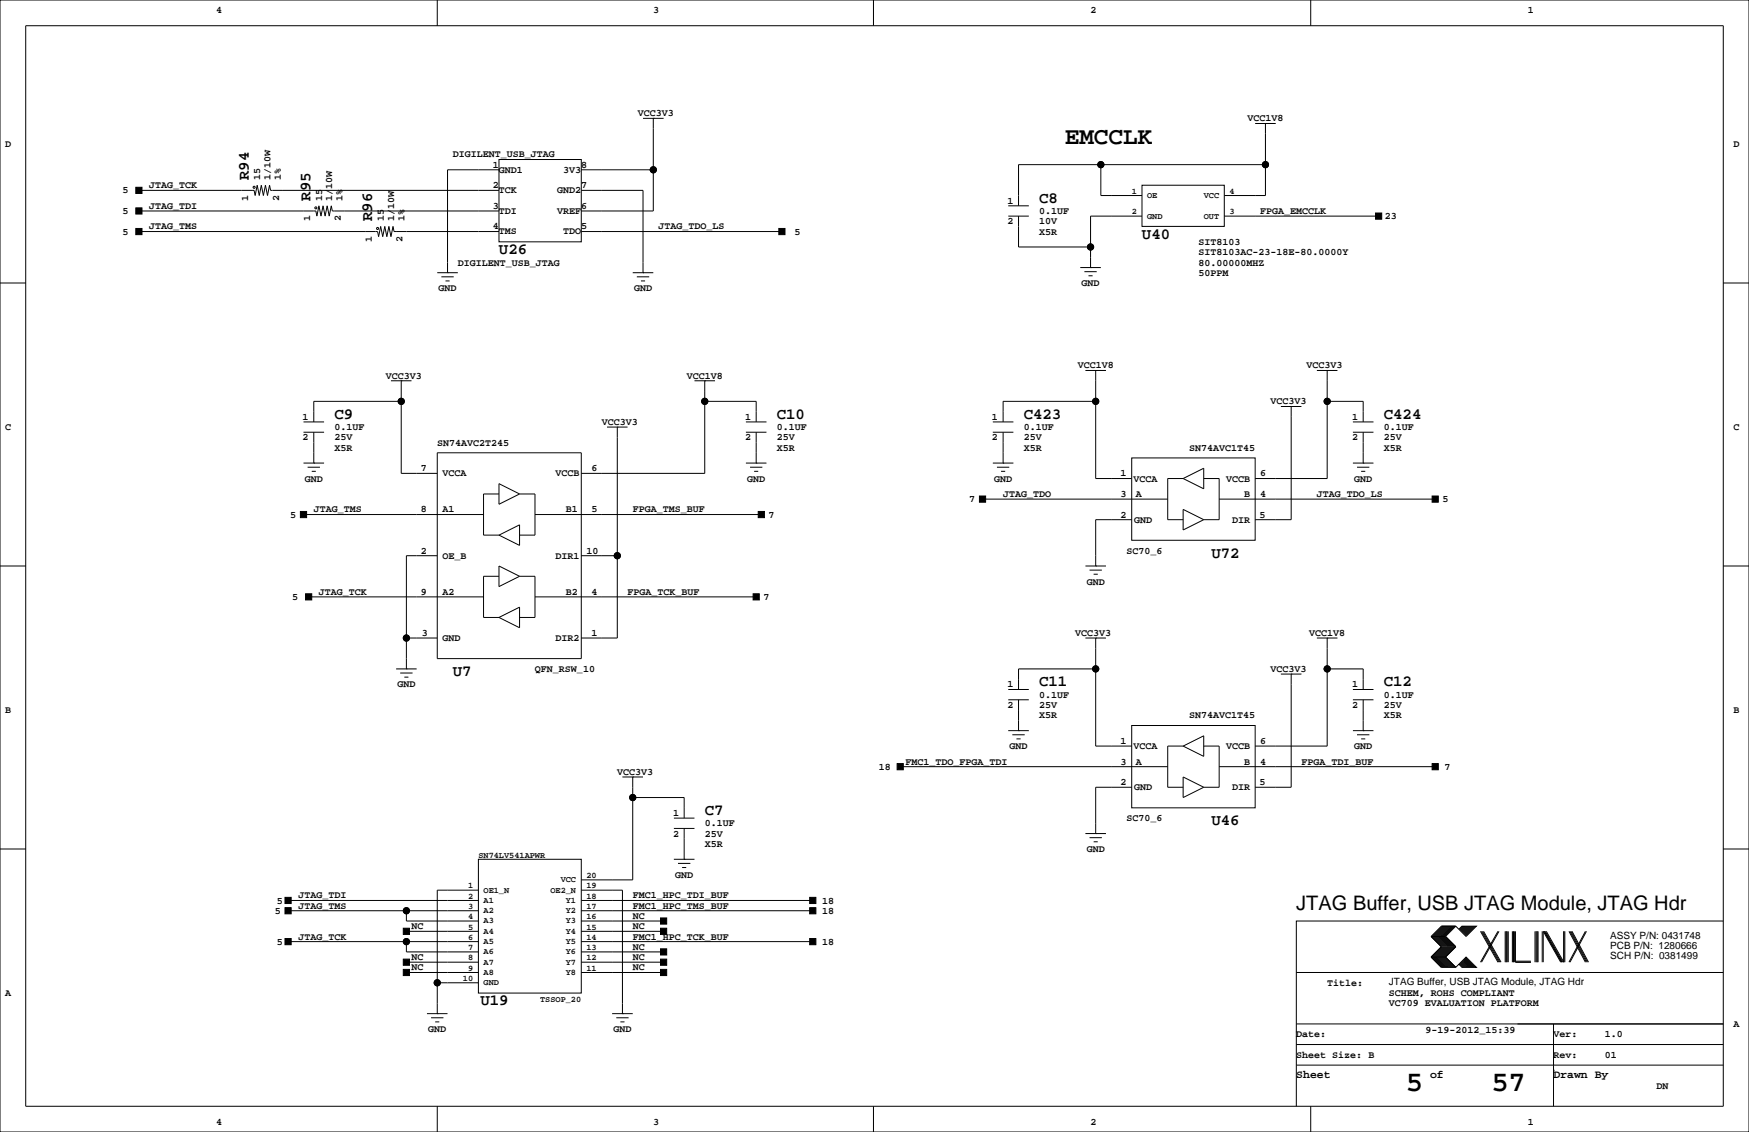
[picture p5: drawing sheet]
<svg xmlns="http://www.w3.org/2000/svg" width="432mm" height="279mm" viewBox="0 0 432 279" stroke-linecap="round" stroke-linejoin="round" font-family="sans-serif">
<g fill="none" stroke="#000" stroke-width=".25">
<path d="M0 0h431.8v279.4h-431.8zM6.3 6.4h419.1v266.6h-419.1zM107.9 0v6.4M215.6 0v6.4M323.6 0v6.4M123.2 39.4h20.3v20.3h-20.3zM158.7 29.2h5.1M161.3 29.2h.1M161.3 29.2v22.9h-17.8M309.9 30.5h5.1M312.4 30.5h.1M312.4 30.5v17.8h-10.1"/>
<path d="M34.3 57.2h58.9l.3 1.2 .5-2.5 .5 2.5 .5-2.5 .5 2.5 .5-2.5 .5 2.5 .5-2.5 .3 1.3h25.9M34.3 52.1h43.7l.2 1.2 .5-2.5 .5 2.5 .6-2.5 .5 2.5 .5-2.5 .5 2.5 .5-2.5 .2 1.3h41.2M34.3 47h28.4l.3 1.3 .5-2.6 .5 2.6 .5-2.6 .5 2.6 .5-2.6 .5 2.6 .5-2.6 .3 1.3h56.4M123.2 41.9h-12.7v25.4M143.5 57.2h49.5M143.5 47h15.2v20.3M143.5 41.9h17.8M248.9 53.3h5.1M248.9 50.8h5.1M251.5 53.3v7.7h17.7M271.8 40.6v7.7h10.1M281.9 45.7h20.4v10.2h-20.4z"/>
<path d="M281.9 53.3h-12.7v12.7M302.3 53.3h38.1M312.4 40.6h-60.9v10.2M0 69.8h6.3M107.9 67.3h5.1M109 68.3h3M110 69.3h1M110.5 67.3h.1M156.2 67.3h5.1M157.2 68.3h3.1M158.2 69.3h1.1M158.7 67.3h.1"/>
<path d="M266.7 66h5.1M267.7 67.1h3.1M268.7 68.1h1M269.2 66h.1M425.4 69.8h6.4M96.5 94h5.1M99.1 94h.1M99.1 99.1h-21.6v5M99.1 94v22.8h8.8M171.4 94h5.1M174 94h.1M174 99.1h12.7v5"/>
<path d="M174 94v22.8h-30.5M268 91.4h5M270.5 91.4h.1M270.5 91.4v26.7h8.9M270.5 99.1h-22.9v5M325.1 91.4h5.1M327.7 91.4h.1M327.7 91.4v26.7h-17.8M327.7 99.1h8.8v5M74.9 106.7h5.1M74.9 104.1h5.1M74.9 114.3h5.1"/>
<path d="M75.9 115.3h3.1M77 116.3h1M77.5 114.3h.1M77.5 106.7v7.6M107.9 111.8h35.6v50.8h-35.6zM123.2 119.4l5.1 2.5-5.1 2.6zM149.9 105.4h5M152.4 105.4h.1M152.4 105.4v52.1h-8.9M184.1 106.7h5.1M184.1 104.1h5.1M184.1 114.3h5.1"/>
<path d="M185.2 115.3h3M186.2 116.3h1M186.7 114.3h.1M186.7 106.7v7.6M245.1 106.7h5.1M245.1 104.1h5.1M245.1 114.3h5.1M246.1 115.3h3.1M247.1 116.3h1.1M247.6 114.3h.1M247.6 106.7v7.6M279.4 113h30.5v20.3h-30.5z"/>
<path d="M292.1 118.1h-3.8v10.2h3.8M292.1 118.1l5.1-2.5v5.1zM297.2 118.1h3.8v10.2h-3.8M316.2 100.3h5.1M318.8 100.3h.1M318.8 100.3v28h-8.9M334 106.7h5.1M334 104.1h5.1M334 114.3h5.1M335 115.3h3.1M336 116.3h1.1M336.5 114.3h.1"/>
<path d="M336.5 106.7v7.6M0 139.7h6.3M74.9 127h44.5M107.9 137.2h-7.6v27.9M123.2 139.7l5.1 2.5-5.1 2.6zM123.2 132.1l5.1-2.6v5.1zM123.2 121.9h-3.8v10.2h3.8M128.3 121.9h3.8v10.2h-3.8M132.1 127h55.9M143.5 137.2h8.9M242.6 123.2h45.7M268 139.7h5"/>
<path d="M270.5 139.7h.1M279.4 128.3h-8.9v11.4M292.1 125.7l5.1 2.6-5.1 2.5zM301 123.2h53.3M425.4 139.7h6.4M76.2 147.3h43.2M100.3 157.5h7.6M123.2 152.4l5.1-2.5v5zM123.2 142.2h-3.8v10.2h3.8M128.3 142.2h3.8v10.2h-3.8M132.1 147.3h54.6M268 157.5h5"/>
<path d="M269 140.7h3M270 141.7h1M270.5 157.5h.1M270.5 157.5v26.6h8.9M325.1 157.5h5.1M327.7 157.5h.1M327.7 157.5v26.6h-17.8M97.8 165.1h5.1M98.8 166.1h3.1M99.8 167.1h1M100.3 165.1h.1M248.9 172.7h5.1"/>
<path d="M248.9 170.2h5.1M251.5 172.7v7.6M270.5 165.1h-19v5.1M279.4 179.1h30.5v20.3h-30.5zM316.2 166.4h5.1M318.8 166.4h.1M318.8 166.4v27.9h-8.9M327.7 165.1h8.8v5.1M334 172.7h5.1M334 170.2h5.1M336.5 172.7v7.6M153.7 191.8h5"/>
<path d="M156.2 191.8h.1M156.2 191.8v25.4h-12.7M156.2 196.8h12.7v5.1M222.2 189.2h66.1M248.9 180.3h5.1M249.9 181.4h3.1M251 182.4h1M251.5 180.3h.1M279.4 194.3h-8.9v11.4M292.1 184.1h-3.8v10.2h3.8M292.1 184.1l5.1-2.5v5.1zM292.1 191.8l5.1 2.5-5.1 2.5z"/>
<path d="M297.2 184.1h3.8v10.2h-3.8M301 189.2h53.3M334 180.3h5.1M335 181.4h3.1M336 182.4h1.1M336.5 180.3h.1M0 209.5h6.3M118.1 212.1h25.4v33h-25.4zM118.1 219.7h-10.2v30.5M143.5 219.7h10.2v30.5M166.4 212.1h5M166.4 204.5h5"/>
<path d="M166.4 201.9h5M167.4 213.1h3M168.4 214.1h1M168.9 212.1h.1M168.9 204.5v7.6M268 205.7h5M269 206.8h3M270 207.8h1M270.5 205.7h.1M425.4 209.5h6.4M71.1 224.8h47M71.1 222.2h47"/>
<path d="M71.1 232.4h47M100.3 232.4v2.5h17.8M100.3 224.8v2.5h17.8M100.3 237.5h17.8M100.3 229.9h17.8M143.5 234.9h20.3M143.5 227.3h20.3M143.5 237.5h20.3M143.5 229.9h20.3M143.5 224.8h57.2M143.5 222.2h57.2M143.5 232.4h57.2"/>
<path d="M353.3 236.2l2.6 2.6h3.5M353.3 231.1l2.6 2.6-2.6 2.5M353.3 236.2h3.6M353.3 231.1h3.6M356.1 228.6l-2.5 2.5 2.5 2.6-2.5 2.5 2.5 2.6M356.4 228.6l-2.6 2.5 2.6 2.6-2.6 2.5 2.6 2.6M356.6 228.6l-2.5 2.5 2.5 2.6-2.5 2.5 2.5 2.6M356.9 228.6l-2.6 2.5 2.6 2.6-2.6 2.5 2.6 2.6M356.9 231.1l2.5 2.6-2.5 2.5M356.9 236.2l2.5 2.6M357.1 228.6l-2.5 2.5 2.5 2.6-2.5 2.5 2.5 2.6M357.4 228.6l-2.6 2.5 2.6 2.6-2.6 2.5 2.6 2.6"/>
<path d="M357.6 228.6l-2.5 2.5 2.5 2.6-2.5 2.5 2.5 2.6M357.9 228.6l-2.6 2.5 2.6 2.6-2.6 2.5 2.6 2.6M358.1 228.6l-2.5 2.5 2.5 2.6-2.5 2.5 2.5 2.6M358.4 228.6l-2.5 2.5 2.5 2.6-2.5 2.5 2.5 2.6M358.6 228.6l-2.5 2.5 2.5 2.6-2.5 2.5 2.5 2.6M358.9 228.6l-2.5 2.5 2.5 2.6-2.5 2.5 2.5 2.6M359.2 228.6l-2.6 2.5 2.6 2.6-2.6 2.5 2.6 2.6M359.4 228.6l2.5 2.5 2.6-2.5h-3.6l-.7 .8M359.4 228.6h-3.5l-2.6 2.5M359.4 228.6l-2.5 2.5M360.2 238l.7 .8h3.6l-2.6-2.6-2.5 2.6M360.4 237.7l1 1.1"/>
<path d="M360.4 238l.8 .8M360.7 237.5l1.2 1.3M360.7 237.7l1 1.1M360.9 237.2l1.6 1.6M360.9 237.5l1.3 1.3M361.2 237l1.8 1.8M361.2 237.2l1.5 1.6M361.2 228.6l-.8 .8M361.4 236.7l2.1 2.1M361.4 237l1.8 1.8M361.4 228.6l-1 1M361.7 236.5l2.3 2.3"/>
<path d="M361.7 236.7l2 2.1M361.7 228.6l-1 1M361.9 236.5l2.3 2.3M361.9 228.6l-1.2 1.3M362.2 228.6l-1.3 1.3M362.5 228.6l-1.6 1.5M362.7 228.6l-1.5 1.5M363 228.6l-1.8 1.8M363.2 228.6l-1.8 1.8M363.5 228.6l-2.1 2M363.7 228.6l-2 2M364 228.6l-2.3 2.3"/>
<path d="M364.2 228.6l-2.3 2.3M365.5 229.9l4.3 7.6M365.8 229.9l4.3 7.6M366 229.9l4.3 7.6M366.3 229.9l4.3 7.6M369.8 229.9l-4.3 7.6M370.1 229.9l-4.3 7.6M371.6 229.9v7.6M371.9 229.9v7.6M372.1 229.9v7.6M372.4 229.9v7.6M373.4 229.9v7.6"/>
<path d="M373.6 229.9v7.6M373.9 229.9v7.6M374.1 229.9v7.6h3.9M374.1 237.2h3.9M379 229.9v7.6M379.2 229.9v7.6M379.5 229.9v7.6M379.7 229.9v7.6M380.7 229.9v7.6M381 237.5v-7.6l4.3 7.6M381.3 229.9l4.3 7.6M381.5 229.9l4.3 7.6"/>
<path d="M381.8 229.9l4.3 7.6v-7.6M386.3 229.9v7.6M387.3 229.9l4.1 7.6M387.6 229.9l4.1 7.6M387.9 229.9l4 7.6M388.1 229.9l4.1 7.6M391.4 229.9l-4.1 7.6M391.7 229.9l-4.1 7.6M425.4 227.3h-105.4v35.6M100.3 240h17.8M105.4 250.2h5.1M106.4 251.2h3.1"/>
<path d="M107.4 252.2h1.1M107.9 250.2h.1M107.9 242.6h10.2M143.5 240h20.3M151.1 250.2h5.1M152.1 251.2h3.1M153.2 252.2h1M153.7 250.2h.1M320 240h105.4M320 257.8h105.4M320 252.7h105.4M383.5 252.7v20.3"/>
<path d="M107.9 273v6.4M215.6 273v6.4M320 262.9v10.1M320 262.9h105.4M323.6 273v6.4M383.5 264.2h.1"/>
<circle cx="62.7" cy="46.2" r=".25"/>
<circle cx="78" cy="51.3" r=".25"/>
<circle cx="93.2" cy="56.4" r=".25"/>
<circle cx="161.3" cy="41.9" r=".76"/>
<circle cx="271.8" cy="40.6" r=".76"/>
<circle cx="312.4" cy="40.6" r=".76"/>
<circle cx="269.2" cy="61" r=".76"/>
<circle cx="99.1" cy="99.1" r=".76"/>
<circle cx="174" cy="99.1" r=".76"/>
<circle cx="270.5" cy="99.1" r=".76"/>
<circle cx="327.7" cy="99.1" r=".76"/>
<circle cx="152.4" cy="137.2" r=".76"/>
<circle cx="100.3" cy="157.5" r=".76"/>
<circle cx="270.5" cy="165.1" r=".76"/>
<circle cx="327.7" cy="165.1" r=".76"/>
<circle cx="156.2" cy="196.8" r=".76"/>
<circle cx="100.3" cy="232.4" r=".76"/>
<circle cx="100.3" cy="224.8" r=".76"/>
<circle cx="108" cy="242.6" r=".76"/>
</g>
<g fill="#000" stroke="#000" stroke-width=".25">
<path d="M33.5 46.2h1.6v1.6h-1.6z" fill-rule="evenodd"/>
<path d="M33.5 51.3h1.6v1.5h-1.6z" fill-rule="evenodd"/>
<path d="M33.5 56.4h1.6v1.5h-1.6z" fill-rule="evenodd"/>
<path d="M192.3 56.4h1.5v1.5h-1.5z" fill-rule="evenodd"/>
<path d="M339.6 52.6h1.5v1.5h-1.5z" fill-rule="evenodd"/>
<path d="M74.2 126.2h1.5v1.6h-1.5z" fill-rule="evenodd"/>
<path d="M187.2 126.2h1.5v1.6h-1.5z" fill-rule="evenodd"/>
<path d="M241.8 122.4h1.5v1.6h-1.5z" fill-rule="evenodd"/>
<path d="M353.6 122.4h1.5v1.6h-1.5z" fill-rule="evenodd"/>
<path d="M75.4 146.6h1.6v1.5h-1.6z" fill-rule="evenodd"/>
<path d="M185.9 146.6h1.6v1.5h-1.6z" fill-rule="evenodd"/>
<path d="M221.5 188.5h1.5v1.5h-1.5z" fill-rule="evenodd"/>
<path d="M353.6 188.5h1.5v1.5h-1.5z" fill-rule="evenodd"/>
<path d="M70.4 221.5h1.5v1.5h-1.5z" fill-rule="evenodd"/>
<path d="M70.4 224h1.5v1.6h-1.5z" fill-rule="evenodd"/>
<path d="M70.4 231.6h1.5v1.6h-1.5z" fill-rule="evenodd"/>
<path d="M99.6 229.1h1.5v1.5h-1.5z" fill-rule="evenodd"/>
<path d="M99.6 236.7h1.5v1.6h-1.5z" fill-rule="evenodd"/>
<path d="M163.1 234.2h1.5v1.5h-1.5z" fill-rule="evenodd"/>
<path d="M163.1 226.6h1.5v1.5h-1.5z" fill-rule="evenodd"/>
<path d="M163.1 236.7h1.5v1.6h-1.5z" fill-rule="evenodd"/>
<path d="M163.1 229.1h1.5v1.5h-1.5z" fill-rule="evenodd"/>
<path d="M199.9 224h1.5v1.6h-1.5z" fill-rule="evenodd"/>
<path d="M199.9 231.6h1.5v1.6h-1.5z" fill-rule="evenodd"/>
<path d="M199.9 221.5h1.5v1.5h-1.5z" fill-rule="evenodd"/>
<path d="M99.6 239.3h1.5v1.5h-1.5z" fill-rule="evenodd"/>
<path d="M163.1 239.3h1.5v1.5h-1.5z" fill-rule="evenodd"/>
<circle cx="161.3" cy="41.9" r=".76"/>
<circle cx="271.8" cy="40.6" r=".76"/>
<circle cx="312.4" cy="40.6" r=".76"/>
<circle cx="269.2" cy="61" r=".76"/>
<circle cx="99.1" cy="99.1" r=".76"/>
<circle cx="174" cy="99.1" r=".76"/>
<circle cx="270.5" cy="99.1" r=".76"/>
<circle cx="327.7" cy="99.1" r=".76"/>
<circle cx="152.4" cy="137.2" r=".76"/>
<circle cx="100.3" cy="157.5" r=".76"/>
<circle cx="270.5" cy="165.1" r=".76"/>
<circle cx="327.7" cy="165.1" r=".76"/>
<circle cx="156.2" cy="196.8" r=".76"/>
<circle cx="100.3" cy="232.4" r=".76"/>
<circle cx="100.3" cy="224.8" r=".76"/>
<circle cx="108" cy="242.6" r=".76"/>
</g>
<g font-size="7.1">
<text x="347" y="269.3">5</text>
<text x="368.2" y="269.3">57</text>
</g>
<text font-size="6" x="262.9" y="35.6">EMCCLK</text>
<text font-size="4.9" x="320" y="224.6">JTAG Buffer, USB JTAG Module, JTAG Hdr</text>
<g font-size="3.9">
<text x="61.4" y="44.4" transform="rotate(-90 61.4 44.4)">R94</text>
<text x="76.7" y="49.5" transform="rotate(-90 76.7 49.5)">R95</text>
<text x="256.5" y="50">C8</text>
<text x="91.9" y="54.6" transform="rotate(-90 91.9 54.6)">R96</text>
<text x="281.9" y="58.9">U40</text>
<text x="123.2" y="62.7">U26</text>
<text x="82.5" y="103.3">C9</text>
<text x="191.8" y="103.3">C10</text>
<text x="252.7" y="103.3">C423</text>
<text x="341.6" y="103.3">C424</text>
<text x="299.1" y="137.6">U72</text>
<text x="111.8" y="166.8">U7</text>
<text x="256.5" y="169.4">C11</text>
<text x="341.6" y="169.4">C12</text>
<text x="174" y="201.1">C7</text>
<text x="299.1" y="203.7">U46</text>
<text x="118.6" y="248.1">U19</text>
</g>
<g font-size="2.8">
<text x="320" y="266.1">Sheet</text>
<text x="353.1" y="266.1">of</text>
<text x="383.5" y="266.1">Drawn By</text>
</g>
<g font-size="2.5">
<text x="53.3" y="3.3">4</text>
<text x="161.3" y="3.3">3</text>
<text x="269.2" y="3.3">2</text>
<text x="377.2" y="3.3">1</text>
<text x="157.5" y="28.7">VCC3V3</text>
<text x="308" y="30">VCC1V8</text>
<text x="1.3" y="36.3">D</text>
<text x="111.8" y="38.9">DIGILENT_USB_JTAG</text>
<text x="121.7" y="41.4">1</text>
<text x="143.5" y="41.4">8</text>
<text x="428" y="36.3">D</text>
<text x="30.2" y="47.8">5</text>
<text x="36.8" y="46.5">JTAG_TCK</text>
<text x="64.3" y="44.4" transform="rotate(-90 64.3 44.4)">15</text>
<text x="66.8" y="44.4" transform="rotate(-90 66.8 44.4)">1/10W</text>
<text x="69.3" y="44.4" transform="rotate(-90 69.3 44.4)">1%</text>
<text x="121.7" y="46.5">2</text>
<text x="123.2" y="42.6">GND1</text>
<text x="123.2" y="47.7">TCK</text>
<text x="137.6" y="47.7">GND2</text>
<text x="139.1" y="42.6">3V3</text>
<text x="143.5" y="46.5">7</text>
<text x="30.2" y="52.8">5</text>
<text x="36.8" y="51.6">JTAG_TDI</text>
<text x="61.3" y="49.5" transform="rotate(-90 61.3 49.5)">1</text>
<text x="68.9" y="49.5" transform="rotate(-90 68.9 49.5)">2</text>
<text x="79.5" y="49.5" transform="rotate(-90 79.5 49.5)">15</text>
<text x="82" y="49.5" transform="rotate(-90 82 49.5)">1/10W</text>
<text x="84.6" y="49.5" transform="rotate(-90 84.6 49.5)">1%</text>
<text x="121.7" y="51.6">3</text>
<text x="123.2" y="52.8">TDI</text>
<text x="137.6" y="52.8">VREF</text>
<text x="143.5" y="51.6">6</text>
<text x="248.7" y="50.3">1</text>
<text x="256.5" y="52.8">0.1UF</text>
<text x="311.2" y="52.8">FPGA_EMCCLK</text>
<text x="30.2" y="57.9">5</text>
<text x="36.8" y="56.6">JTAG_TMS</text>
<text x="76.5" y="54.6" transform="rotate(-90 76.5 54.6)">1</text>
<text x="84.2" y="54.6" transform="rotate(-90 84.2 54.6)">2</text>
<text x="91.8" y="59.7" transform="rotate(-90 91.8 59.7)">1</text>
<text x="94.7" y="54.6" transform="rotate(-90 94.7 54.6)">15</text>
<text x="97.3" y="54.6" transform="rotate(-90 97.3 54.6)">1/10W</text>
<text x="99.4" y="59.7" transform="rotate(-90 99.4 59.7)">2</text>
<text x="99.8" y="54.6" transform="rotate(-90 99.8 54.6)">1%</text>
<text x="121.7" y="56.6">4</text>
<text x="123.2" y="57.8">TMS</text>
<text x="139.1" y="57.8">TDO</text>
<text x="143.5" y="56.6">5</text>
<text x="162.6" y="56.6">JTAG_TDO_LS</text>
<text x="196.1" y="57.9">5</text>
<text x="248.7" y="55.4">2</text>
<text x="256.5" y="55.4">10V</text>
<text x="256.5" y="57.9">X5R</text>
<text x="341.9" y="54.1">23</text>
<text x="113" y="65.5">DIGILENT_USB_JTAG</text>
<text x="295.9" y="65.5">80.00000MHZ</text>
<text x="295.9" y="63">SIT8103AC-23-18E-80.0000Y</text>
<text x="295.9" y="60.5">SIT8103</text>
<text x="108.3" y="71.9">GND</text>
<text x="156.5" y="71.9">GND</text>
<text x="267" y="70.6">GND</text>
<text x="295.9" y="68.1">50PPM</text>
<text x="95.2" y="93.5">VCC3V3</text>
<text x="169.5" y="93.5">VCC1V8</text>
<text x="266.1" y="90.9">VCC1V8</text>
<text x="322.6" y="90.9">VCC3V3</text>
<text x="313.7" y="99.8">VCC3V3</text>
<text x="1.3" y="106.2">C</text>
<text x="74.7" y="103.6">1</text>
<text x="82.5" y="106.2">0.1UF</text>
<text x="148.6" y="104.9">VCC3V3</text>
<text x="183.9" y="103.6">1</text>
<text x="191.8" y="106.2">0.1UF</text>
<text x="244.9" y="103.6">1</text>
<text x="252.7" y="106.2">0.1UF</text>
<text x="333.8" y="103.6">1</text>
<text x="341.6" y="106.2">0.1UF</text>
<text x="428" y="106.2">C</text>
<text x="74.7" y="108.7">2</text>
<text x="82.5" y="108.7">25V</text>
<text x="82.5" y="111.3">X5R</text>
<text x="107.9" y="110">SN74AVC2T245</text>
<text x="183.9" y="108.7">2</text>
<text x="191.8" y="108.7">25V</text>
<text x="191.8" y="111.3">X5R</text>
<text x="244.9" y="108.7">2</text>
<text x="252.7" y="111.3">X5R</text>
<text x="252.7" y="108.7">25V</text>
<text x="293.6" y="111.3">SN74AVC1T45</text>
<text x="333.8" y="108.7">2</text>
<text x="341.6" y="111.3">X5R</text>
<text x="341.6" y="108.7">25V</text>
<text x="75.2" y="118.9">GND</text>
<text x="103.9" y="116.3">7</text>
<text x="109.2" y="117.6">VCCA</text>
<text x="137.2" y="117.6">VCCB</text>
<text x="146" y="116.3">6</text>
<text x="184.5" y="118.9">GND</text>
<text x="245.4" y="118.9">GND</text>
<text x="276.6" y="117.6">1</text>
<text x="279.8" y="118.9">VCCA</text>
<text x="302.7" y="118.9">VCCB</text>
<text x="311.2" y="117.6">6</text>
<text x="334.3" y="118.9">GND</text>
<text x="239.3" y="124">7</text>
<text x="247.6" y="122.7">JTAG_TDO</text>
<text x="276.6" y="122.7">3</text>
<text x="280.5" y="122.7">A</text>
<text x="307.1" y="122.7">B</text>
<text x="311.2" y="122.7">4</text>
<text x="325.1" y="122.7">JTAG_TDO_LS</text>
<text x="356.1" y="124">5</text>
<text x="71.6" y="127.8">5</text>
<text x="77.5" y="126.5">JTAG_TMS</text>
<text x="103.9" y="126.5">8</text>
<text x="109.2" y="126.5">A1</text>
<text x="139.7" y="126.5">B1</text>
<text x="146" y="126.5">5</text>
<text x="156.2" y="126.5">FPGA_TMS_BUF</text>
<text x="189.8" y="127.8">7</text>
<text x="276.6" y="127.8">2</text>
<text x="280" y="129">GND</text>
<text x="304.2" y="129">DIR</text>
<text x="310.9" y="127.8">5</text>
<text x="103.9" y="136.7">2</text>
<text x="109.2" y="137.9">OE_B</text>
<text x="137.2" y="137.9">DIR1</text>
<text x="144.8" y="136.7">10</text>
<text x="278.1" y="136.7">SC70_6</text>
<text x="72.2" y="148.1">5</text>
<text x="78.7" y="146.8">JTAG_TCK</text>
<text x="103.9" y="146.8">9</text>
<text x="109.2" y="146.8">A2</text>
<text x="139.7" y="146.8">B2</text>
<text x="146" y="146.8">4</text>
<text x="154.9" y="146.8">FPGA_TCK_BUF</text>
<text x="188.5" y="148.1">7</text>
<text x="268.3" y="144.3">GND</text>
<text x="104.1" y="157">3</text>
<text x="109.2" y="158.2">GND</text>
<text x="137.2" y="158.2">DIR2</text>
<text x="146" y="157">1</text>
<text x="265.4" y="157">VCC3V3</text>
<text x="323.2" y="157">VCC1V8</text>
<text x="132.1" y="165.9">QFN_RSW_10</text>
<text x="313.7" y="165.9">VCC3V3</text>
<text x="98.1" y="169.7">GND</text>
<text x="248.7" y="169.7">1</text>
<text x="256.5" y="172.2">0.1UF</text>
<text x="333.8" y="169.7">1</text>
<text x="341.6" y="172.2">0.1UF</text>
<text x="1.3" y="176">B</text>
<text x="248.7" y="174.8">2</text>
<text x="256.5" y="174.8">25V</text>
<text x="256.5" y="177.3">X5R</text>
<text x="293.6" y="177.3">SN74AVC1T45</text>
<text x="333.8" y="174.8">2</text>
<text x="341.6" y="174.8">25V</text>
<text x="341.6" y="177.3">X5R</text>
<text x="428" y="176">B</text>
<text x="249.2" y="184.9">GND</text>
<text x="276.6" y="183.6">1</text>
<text x="279.8" y="184.9">VCCA</text>
<text x="302.7" y="184.9">VCCB</text>
<text x="311.2" y="183.6">6</text>
<text x="334.3" y="184.9">GND</text>
<text x="152.4" y="191.3">VCC3V3</text>
<text x="217" y="190">18</text>
<text x="223.5" y="188.7">FMC1_TDO_FPGA_TDI</text>
<text x="276.6" y="188.7">3</text>
<text x="280.5" y="188.7">A</text>
<text x="307.1" y="188.7">B</text>
<text x="311.2" y="188.7">4</text>
<text x="321.3" y="188.7">FPGA_TDI_BUF</text>
<text x="356.6" y="190">7</text>
<text x="276.6" y="193.8">2</text>
<text x="280" y="195.1">GND</text>
<text x="304.2" y="195.1">DIR</text>
<text x="310.9" y="193.8">5</text>
<text x="166.2" y="201.4">1</text>
<text x="174" y="204">0.1UF</text>
<text x="278.1" y="202.7">SC70_6</text>
<text x="166.2" y="206.5">2</text>
<text x="174" y="206.5">25V</text>
<text x="174" y="209">X5R</text>
<text x="268.3" y="210.3">GND</text>
<text x="73.7" y="221.7">JTAG_TDI</text>
<text x="156.2" y="221.7">FMC1_HPC_TDI_BUF</text>
<text x="166.7" y="216.7">GND</text>
<text x="67.8" y="225.6">5</text>
<text x="68.3" y="223">5</text>
<text x="73.7" y="224.3">JTAG_TMS</text>
<text x="156.2" y="224.3">FMC1_HPC_TMS_BUF</text>
<text x="156.2" y="226.8">NC</text>
<text x="203" y="223">18</text>
<text x="203" y="225.6">18</text>
<text x="68.3" y="233.2">5</text>
<text x="73.7" y="231.9">JTAG_TCK</text>
<text x="101.6" y="229.4">NC</text>
<text x="156.2" y="229.4">NC</text>
<text x="156.2" y="231.9">FMC1_HPC_TCK_BUF</text>
<text x="203" y="233.2">18</text>
<text x="397.5" y="231.7">ASSY P/N: 0431748</text>
<text x="101.6" y="239.5">NC</text>
<text x="101.6" y="237">NC</text>
<text x="156.2" y="239.5">NC</text>
<text x="156.2" y="237">NC</text>
<text x="156.2" y="234.4">NC</text>
<text x="397.5" y="236.8">SCH P/N: 0381499</text>
<text x="397.5" y="234.2">PCB P/N: 1280666</text>
<text x="1.3" y="245.9">A</text>
<text x="327.7" y="243.3">Title:</text>
<text x="342.9" y="245.9">SCHEM, ROHS COMPLIANT</text>
<text x="342.9" y="243.1">JTAG Buffer, USB JTAG Module, JTAG Hdr</text>
<text x="342.9" y="248.4">VC709 EVALUATION PLATFORM</text>
<text x="105.7" y="254.8">GND</text>
<text x="151.4" y="254.8">GND</text>
<text x="320" y="256">Date:</text>
<text x="351.9" y="255">9-19-2012_15:39</text>
<text x="383.5" y="256">Ver:</text>
<text x="396.2" y="256">1.0</text>
<text x="428" y="253.5">A</text>
<text x="320" y="261.1">Sheet Size: B</text>
<text x="383.5" y="261.1">Rev:</text>
<text x="396.2" y="261.1">01</text>
<text x="408.9" y="268.7">DN</text>
<text x="53.3" y="277.6">4</text>
<text x="161.3" y="277.6">3</text>
<text x="269.2" y="277.6">2</text>
<text x="377.2" y="277.6">1</text>
</g>
<g font-size="2.1">
<text x="279.4" y="47.8">1</text>
<text x="303.5" y="47.8">4</text>
<text x="279.4" y="52.9">2</text>
<text x="283.2" y="48.9">OE</text>
<text x="283.2" y="53.9">GND</text>
<text x="297.2" y="53.9">OUT</text>
<text x="297.2" y="48.9">VCC</text>
<text x="303.5" y="52.9">3</text>
<text x="118.1" y="211.7">SN74LV541APWR</text>
<text x="115.6" y="221.8">2</text>
<text x="115.6" y="219.3">1</text>
<text x="119.4" y="220.3">OE1_N</text>
<text x="135.9" y="220.3">OE2_N</text>
<text x="138.4" y="217.8">VCC</text>
<text x="144.8" y="219.3">19</text>
<text x="144.8" y="221.8">18</text>
<text x="144.8" y="216.7">20</text>
<text x="115.6" y="224.4">3</text>
<text x="115.6" y="226.9">4</text>
<text x="119.4" y="227.9">A3</text>
<text x="119.4" y="225.4">A2</text>
<text x="119.4" y="222.8">A1</text>
<text x="139.7" y="222.8">Y1</text>
<text x="139.7" y="225.4">Y2</text>
<text x="139.7" y="227.9">Y3</text>
<text x="144.8" y="224.4">17</text>
<text x="144.8" y="226.9">16</text>
<text x="115.6" y="229.4">5</text>
<text x="115.6" y="232">6</text>
<text x="119.4" y="230.5">A4</text>
<text x="119.4" y="233">A5</text>
<text x="139.7" y="230.5">Y4</text>
<text x="139.7" y="233">Y5</text>
<text x="144.8" y="229.4">15</text>
<text x="144.8" y="232">14</text>
<text x="115.6" y="234.5">7</text>
<text x="115.6" y="237.1">8</text>
<text x="115.6" y="239.6">9</text>
<text x="119.4" y="235.5">A6</text>
<text x="119.4" y="238.1">A7</text>
<text x="139.7" y="235.5">Y6</text>
<text x="139.7" y="238.1">Y7</text>
<text x="144.8" y="239.6">11</text>
<text x="144.8" y="234.5">13</text>
<text x="144.8" y="237.1">12</text>
<text x="114.3" y="242.1">10</text>
<text x="119.4" y="240.6">A8</text>
<text x="119.4" y="243.2">GND</text>
<text x="139.7" y="240.6">Y8</text>
<text x="133.3" y="247.2">TSSOP_20</text>
</g>
</svg>
